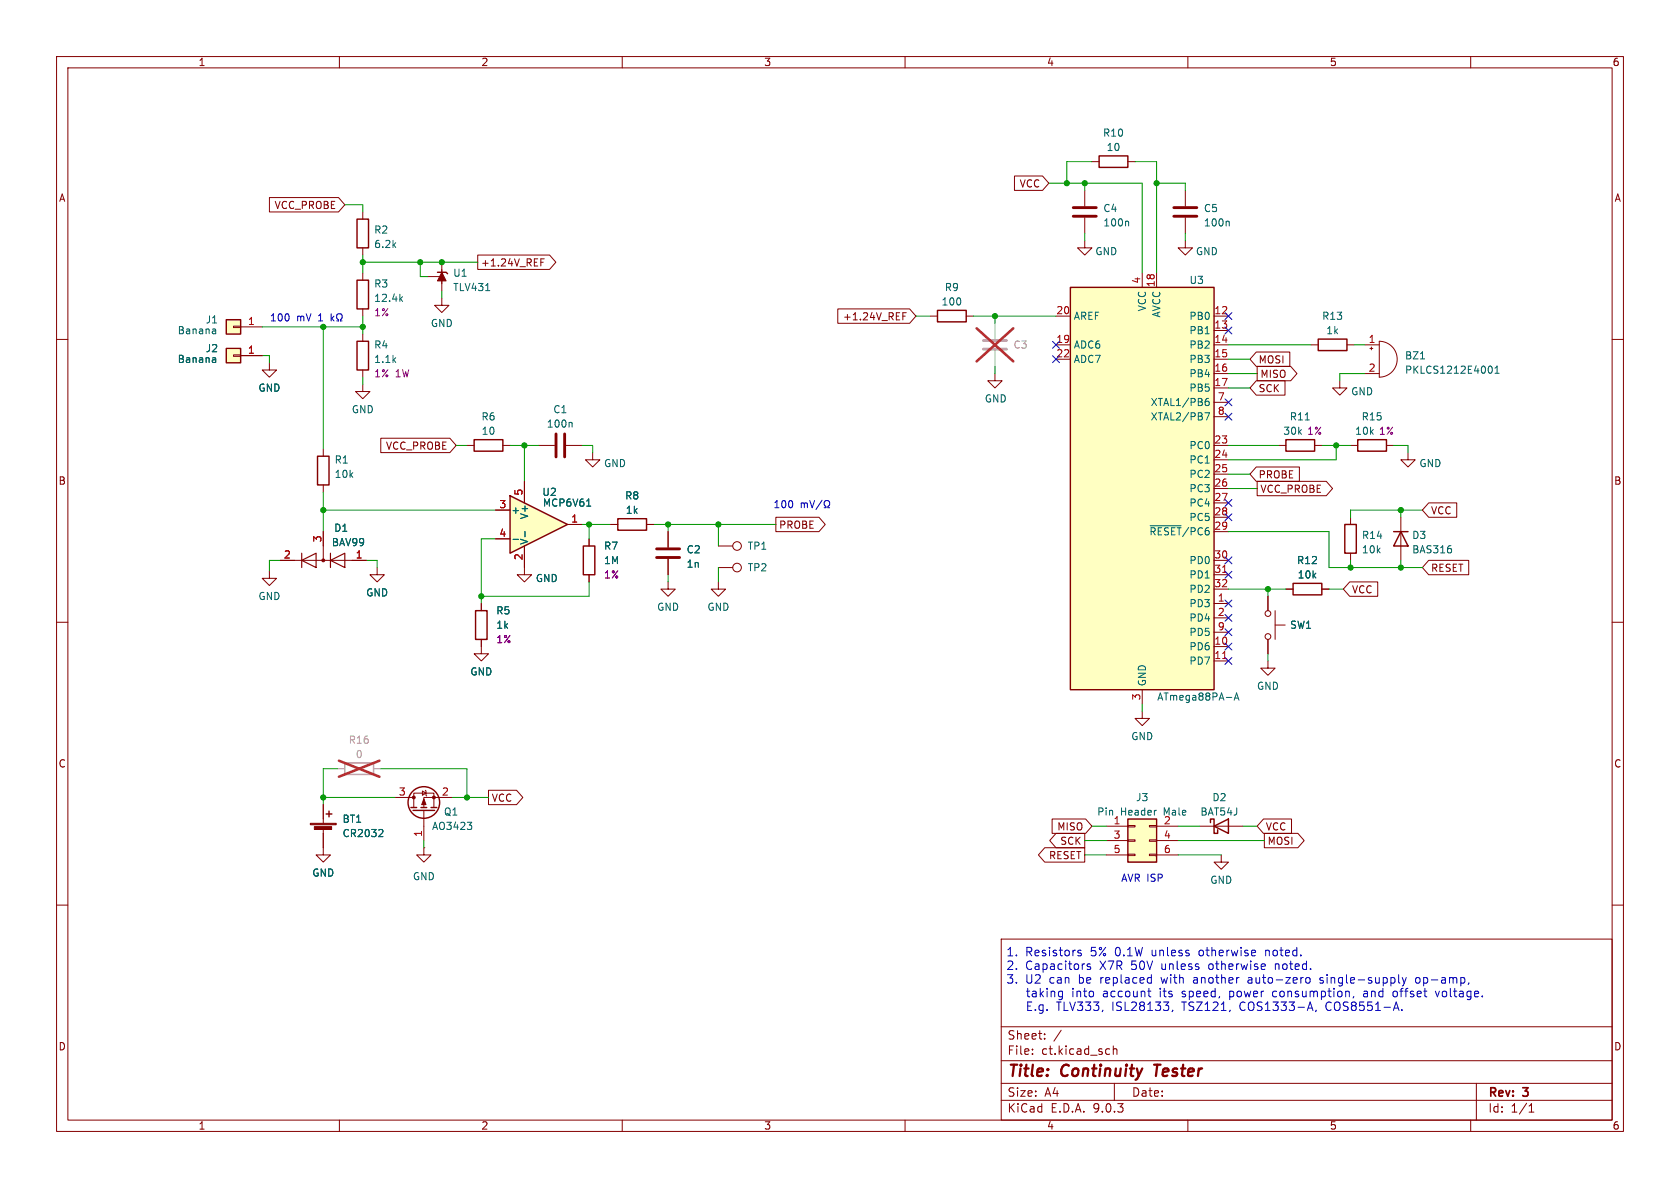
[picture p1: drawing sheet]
<svg xmlns="http://www.w3.org/2000/svg" width="297mm" height="210mm" viewBox="0 0 297 210" stroke-linecap="round" stroke-linejoin="round" font-family="sans-serif">
<g fill="none" stroke="#840000" stroke-width=".18">
<path d="M10 10h277v190h-277zM12 12h273v186h-273zM60 10v2M110 10v2M160 10v2M210 10v2M260 10v2M75.6 48.9h2.5M78.1 47.6v2.6M78.1 46.4v5M10 60h2M226.1 78.7h1.2"/>
<path d="M231.8 61h1.2M232.4 78.7h1.3M238.1 61h1.3M238.8 78.7h1.2M245.1 78.7h1.3M285 60h2M118.1 94v2.8M118.1 98.8v2.8M127 96.5h2.5M238.8 91.4v1.3M238.8 97.8v1.3M248.9 80v1.3h1.3l-1.3 1.3-1.3-1.3h1.3"/>
<path d="M10 110h2M118.1 102.9v1.2h1.3l-1.3 1.3-1.3-1.3h1.3M127 102.9v1.2h1.3l-1.3 1.3-1.3-1.3h1.3M127 100.3h2.5M224.2 116.8v1.3h1.2l-1.2 1.3-1.3-1.3h1.3M224.2 105.4v2.6M224.2 113v2.6M225.4 110.5h1.8M225.4 108v5M227.3 104.1h1.3M233.7 104.1h1.2M285 110h2"/>
<path d="M10 160h2M177 166h108v32h-108zM285 160h2M60 198v2M110 198v2M160 198v2M177 194.5h108M177 191.5h108M177 187.5h108M177 181.5h108M182.5 186.3v.1M182.5 185.5v.1"/>
<path d="M184.7 183.6v.1M184.7 182.8v.1M187.6 182.1l-1.3 2M196.8 184.9v1.5M196.8 185.5l.2-.1 .4 .1 .1 .9M197 191.5v3M210 198v2M260 198v2M261 191.5v6.5M270.3 196.6h.9M270.3 195.5l.4-.4v1.5"/>
<circle cx="130.3" cy="96.5" r=".76"/>
<circle cx="130.3" cy="100.3" r=".76"/>
<circle cx="224.2" cy="108.5" r=".51"/>
<circle cx="224.2" cy="112.5" r=".51"/>
</g>
<path d="M204 188.2h1.2M204.6 188.2l-.3 2" fill="none" stroke="#840000" stroke-width=".4"/>
<path d="M77.3 48.1h1.6l.2 .3M233 59.9h5.1v2.1h-5.1zM227.3 77.7h5.1v2.1h-5.1zM240 77.7h5.1v2.1h-5.1zM237.7 92.7h2.1v5.1h-2.1zM228.6 103.1h5.1v2.1h-5.1z" fill="none" stroke="#840000" stroke-width=".25"/>
<path d="M78.1 48.1l.8 1.6h-1.6z" fill="#840000" stroke="#840000" stroke-width=".18"/>
<path d="M85.9 51.4h.7M230.7 74.2h.8" fill="none" stroke="#006464" stroke-width=".18"/>
<path d="M116.1 97h4M116.1 98.6h4" fill="none" stroke="#840000" stroke-width=".51"/>
<path d="M90.2 87.6l10.1 5.1-10.1 5.1z" fill="#ffffc2"/>
<path d="M90.2 87.6l10.1 5.1-10.1 5.1z" fill="none" stroke="#840000" stroke-width=".25"/>
<path d="M87.6 90.2h2.6M87.6 95.3h2.6M92.7 96.5v5.1h1.3l-1.3 1.3-1.3-1.3h1.3M92.7 85.1v3.8M100.3 92.7h2.6" fill="none" stroke="#840000" stroke-width=".18"/>
<path d="M90.7 95.3h1M92.8 93.9v1M103.7 89.5h.7" fill="none" stroke="#006464" stroke-width=".18"/>
<path d="M189.2 50.8h25.4v71.1h-25.4z" fill="#ffffc2"/>
<path d="M165.7 54.9h5.1v2h-5.1zM189.2 50.8h25.4v71.1h-25.4zM56.1 80.6h2.1v5.1h-2.1zM103.1 96.5h2.1v5.1h-2.1zM109.2 91.7h5.1v2h-5.1z" fill="none" stroke="#840000" stroke-width=".25"/>
<g fill="none" stroke="#840000" stroke-width=".18">
<path d="M164.5 55.9h1.2M170.8 55.9h1.3M186.7 55.9h2.5M201.9 48.3v2.5M204.5 48.3v2.5M214.6 55.9h2.6M214.6 58.4h2.6M47.6 64.1v1.3h1.3l-1.3 1.3-1.2-1.3h1.2M57.1 79.4v1.2M186.7 61h2.5M186.7 63.5h2.5M214.6 61h2.6"/>
<path d="M214.6 63.5h2.6M214.6 66h2.6M214.6 68.6h2.6M214.6 71.1h2.6M214.6 73.7h2.6M214.6 78.7h2.6M57.1 85.7v1.3M104.1 95.3v1.2M104.8 80v1.3h-1.3l1.3 1.3 1.2-1.3h-1.2M107.9 92.7h1.3M114.3 92.7h1.3M214.6 81.3h2.6"/>
<path d="M214.6 83.8h2.6M214.6 86.4h2.6M214.6 88.9h2.6M214.6 91.4h2.6M214.6 94h2.6M214.6 99.1h2.6M104.1 101.6v1.3M214.6 101.6h2.6M214.6 104.1h2.6M214.6 106.7h2.6M214.6 109.2h2.6M214.6 111.8h2.6"/>
<path d="M214.6 114.3h2.6M214.6 116.8h2.6M201.9 121.9v2.6"/>
</g>
<path d="M213 73h.8l-.5 1.2M213.1 71l.4-.1 .3 .3-.1 .4-.4 .1-.2-.1M213.7 70.4l-.4 .1-.2 .2M203.3 92.9h5.5M218.2 123.8l.4-1.3 .4 1.3M218.3 123.4h.6" fill="none" stroke="#006464" stroke-width=".18"/>
<path d="M216.1 101.2h.8M216.1 116.4h.8" fill="none" stroke="#a90000" stroke-width=".18"/>
<path d="M40 56.5h2.5v2.6h-2.5z" fill="#ffffc2"/>
<path d="M40 56.5h2.5v2.6h-2.5z" fill="none" stroke="#840000" stroke-width=".25"/>
<path d="M41.3 57.7h1.2v.2h-1.2zM42.5 57.8h3.9" fill="none" stroke="#840000" stroke-width=".18"/>
<path d="M37.9 58.2l.2 .1v.7M38.1 58.9l-.4 .1M38.1 58.5h-.4" fill="none" stroke="#006464" stroke-width=".18"/>
<path d="M40 61.6h2.5v2.5h-2.5z" fill="#ffffc2"/>
<path d="M63.1 38.7h2.1v5.1h-2.1zM194.3 27.6h5.1v2h-5.1zM63.1 49.5h2.1v5.1h-2.1zM40 61.6h2.5v2.5h-2.5zM63.1 60.3h2.1v5.1h-2.1zM83.8 77.7h5.1v2.1h-5.1zM246.4 94h2.5M247.6 94l1.3 2.5h-2.5zM214 145.4v-.6h.6v2.5h.7v-.6M214.6 146.1l2.6-1.3v2.5z" fill="none" stroke="#840000" stroke-width=".25"/>
<g fill="none" stroke="#840000" stroke-width=".18">
<path d="M64.1 37.5v1.2M191.8 33.7v2.7M191.8 38.5v2.8M193 28.6h1.3M199.4 28.6h1.3M209.5 33.7v2.7M209.5 38.5v2.8M64.1 43.8v1.3M64.1 48.3v1.2M64.1 54.6v1.3M64.1 59.1v1.2M78.1 52.7v1.3h1.3l-1.3 1.2-1.3-1.2h1.3"/>
<path d="M191.8 42.5v1.3h1.2l-1.2 1.3-1.3-1.3h1.3M209.5 42.5v1.3h1.3l-1.3 1.3-1.2-1.3h1.2M41.3 62.7h1.2v.3h-1.2zM42.5 62.9h3.9M64.1 67.9v1.3h1.3l-1.3 1.3-1.2-1.3h1.2M64.1 65.4v1.3M82.5 78.7h1.3M88.9 78.7h1.3M95.2 78.7h2.8M100.1 78.7h2.8M236.9 67.3v1.3h1.2l-1.2 1.3-1.3-1.3h1.3M241.3 61h2.5"/>
<path d="M241.3 66h2.5M242.2 61.6h.5M242.4 61.3v.5M243.8 60.3a3.2 3.2 0 0 1 3.2 3.2 3.2 3.2 0 0 1-3.2 3.2zM247.6 91.4v7.7M74.9 149.9v1.2h1.3l-1.3 1.3-1.2-1.3h1.2M74.9 149.9h.1M212.1 146.1h7.6"/>
</g>
<g fill="none" stroke="#006464" stroke-width=".18">
<path d="M199.3 39.1l.2 .2v.6M217.1 39.1l.2 .2v.6M70.8 52.8l.4 .5M71.2 52.4l-.5 .5M37.9 63.2l.2 .2v.7M38.1 64l-.4 .1M38.1 63.5l-.4 .1M101 74.7l.1 .1v.7M251.1 63.4h.7M263.4 64.7a.68 .68 0 0 1 .4 .6 .68 .68 0 0 1-.4 .7M264.3 66h.7M264.3 65.1l.4-.4v1.3"/>
<path d="M256.6 97.1v.5"/>
</g>
<path d="M189.7 36.7h4.1M189.7 38.2h4.1M207.5 36.7h4.1M207.5 38.2h4.1M98.3 76.7v4.1M99.8 76.7v4.1" fill="none" stroke="#840000" stroke-width=".51"/>
<path d="M173.9 60.2h4M173.9 61.7h4" fill="none" stroke="#a1a1a1" stroke-width=".51"/>
<path d="M175.9 57.2v2.7M175.9 62v2.8M59.7 135.9h1.3M66 135.9h1.3" fill="none" stroke="#a1a1a1" stroke-width=".18"/>
<path d="M172.7 58l6.4 5.9M179.1 58l-6.4 5.9M59.9 134.5l7.2 2.8M67.1 134.5l-7.2 2.8" fill="none" stroke="#e12e31" stroke-width=".46"/>
<path d="M61 134.9h5v2h-5z" fill="none" stroke="#a1a1a1" stroke-width=".25"/>
<path d="M199.4 144.8h5.1v7.6h-5.1z" fill="#ffffc2"/>
<g fill="none" stroke="#840000" stroke-width=".25">
<path d="M84.1 108h2v5h-2zM57.7 143.9h1M58.2 143.4v1M72.6 142.7h1.1M73 143.3h3.8M74.4 142.7h1M76.2 142.7h1M199.4 144.8h5.1v7.6h-5.1z"/>
<circle cx="74.9" cy="141.9" r="2.79"/>
</g>
<g fill="none" stroke="#840000" stroke-width=".18">
<path d="M47.6 34.9h12.2l1.2 1.3-1.2 1.3h-12.2zM179.3 31.1h5l1.1 1.3-1.1 1.3h-5zM84.5 45.1h12.7l1.1 1.3-1.1 1.2h-12.7zM95.6 46.4h.4M95.6 45.8h.6M148.1 54.6h12.7l1.1 1.3-1.1 1.3h-12.7zM159.6 55.9h.4M159.6 55.3h.6M42.5 62.9h3.9M67.3 77.5h12.2l1.1 1.2-1.1 1.3h-12.2zM175.9 66v1.3h1.3l-1.3 1.3-1.3-1.3h1.3M222.1 62.2h5.9v2.6h-5.9l-1.1-1.3z"/>
<path d="M222.1 67.3h5.1v2.6h-5.1l-1.1-1.3zM222.2 64.8h6l1.1 1.2-1.1 1.3h-6zM49.5 99.1h15.3M57.1 94v5.1M87.6 90.2h2.6M87.6 95.3h2.6M92.7 85.1v3.8M92.7 96.5v3.8M100.3 92.7h2.6M104.1 95.3v1.2M107.9 92.7h1.3M114.3 92.7h1.3"/>
<path d="M118.1 94v2.8M118.1 98.8v2.8M137.2 91.4h7.6l1.1 1.3-1.1 1.3h-7.6zM222.1 82.5h7.6v2.6h-7.6l-1.1-1.3zM222.2 85.1h12.3l1.1 1.3-1.1 1.2h-12.3zM252.6 88.9h4.9v2.5h-4.9l-1.1-1.2zM252.6 99.1h7.1v2.5h-7.1l-1.1-1.3zM47.6 101v1.2h1.3l-1.3 1.3-1.2-1.3h1.2M66.7 100.3v1.3h1.2l-1.2 1.3-1.3-1.3h1.3M85.1 113v2.6h1.3l-1.3 1.2-1.3-1.2h1.3M85.1 106.7v1.3M104.1 101.6v1.3"/>
<path d="M224.2 105.4v2.6M224.2 113v2.6M227.3 104.1h1.3M233.7 104.1h1.2M238.6 102.9h5v2.5h-5l-1.1-1.3zM74.7 139.8l.6 .4-.6 .4zM75.2 139.7l.1 .1v.8l.1 .1M86.4 139.7h4.9l1.1 1.3-1.1 1.2h-4.9zM201.9 125.7v1.3h1.3l-1.3 1.3-1.2-1.3h1.2M57.1 146.6v4.5h1.3l-1.3 1.3-1.2-1.3h1.2M57.1 142.2v3.3M69.8 141h3.4"/>
<path d="M73.2 142.7v-2.5h3.5v2.5M74.9 143.3v5.3M80 141h-5.1v1.7M184.7 149.9h7.1v2.5h-7.1l-1.1-1.3zM186 144.8h5.9l1.1 1.3-1.1 1.2h-5.9zM186.7 147.3h5.1v2.6h-5.1l-1.1-1.3zM195.6 146.1h3.8M195.6 148.6h3.8M195.6 151.1h3.8M199.4 145.9h1.3v.3h-1.3zM199.4 148.5h1.3v.2h-1.3zM199.4 151h1.3v.3h-1.3z"/>
<path d="M203.2 145.9h1.3v.3h-1.3zM203.2 148.5h1.3v.2h-1.3zM203.2 151h1.3v.3h-1.3zM204.5 146.1h3.8M204.5 148.6h3.8M204.5 151.1h3.8M215.9 151.1v1.3h1.3l-1.3 1.3-1.3-1.3h1.3M223.4 144.8h4.9v2.5h-4.9l-1.2-1.2zM223.5 147.3h6l1.1 1.3-1.1 1.3h-6z"/>
</g>
<g fill="#840000" stroke="#840000" stroke-width=".18">
<path d="M54.9 145.5h4.5v.3h-4.5z"/>
<path d="M55.6 146.1h3v.5h-3z"/>
<path d="M74.9 141.2l.4 1h-.8z"/>
<circle cx="57.1" cy="99.1" r=".25"/>
<circle cx="73.2" cy="141" r=".25"/>
<circle cx="76.7" cy="141" r=".25"/>
</g>
<path d="M37.9 63.2l.2 .2v.7M38.1 64l-.4 .1M38.1 63.5l-.4 .1M90.7 95.3h1M92.8 93.9v1M103.7 89.5h.7M67.5 146.6l.2 .3-.1 .3-.7 .7h.8M82.6 145.4h.8l-.4 .4M83.3 145.9l.1 .2-.1 .5" fill="none" stroke="#006464" stroke-width=".18"/>
<path d="M53.3 99.1l2.6-1.3v2.5zM53.3 97.8v2.5M58.4 99.1l2.6-1.3v2.5zM58.4 97.8v2.5" fill="none" stroke="#840000" stroke-width=".2"/>
<g fill="none" stroke="#009600" stroke-width=".18">
<path d="M61 36.2h3.1v1.3M185.4 32.4h16.5v15.9M191.8 32.4v1.3M193 28.6h-4.4v3.8M200.7 28.6h3.8v19.7M204.5 32.4h5v1.3M46.4 57.8h17.7M57.1 57.8v21.6M64.1 45.1v3.2M64.1 55.9v3.2M64.1 46.4h20.4M74.3 46.4v2.5h1.3"/>
<path d="M78.1 51.4v1.3M161.9 55.9h2.6M172.1 55.9h14.6M175.9 55.9v1.3M191.8 41.3v1.2M209.5 41.3v1.2M46.4 62.9h1.2v1.2M64.1 66.7v1.2M80.6 78.7h1.9M90.2 78.7h5M92.7 78.7v6.4M102.9 78.7h1.9v1.3"/>
<path d="M175.9 64.8v1.2M217.2 78.7h8.9M217.2 68.6h3.8M217.2 66h5M217.2 63.5h3.8M217.2 61h14.6M233.7 78.7h5.1M236.2 78.7v2.6h-19M239.4 61h1.9M241.3 66h-4.4v1.3M246.4 78.7h2.5v1.3M49.5 99.1h-1.9v1.9"/>
<path d="M57.1 87v7M57.1 90.2h30.5M64.8 99.1h1.9v1.2M87.6 95.3h-2.5v11.4M102.9 92.7h5M104.1 92.7v2.6M115.6 92.7h21.6M118.1 92.7v1.3M127 92.7v3.8M217.2 94h17.7v6.3h16.6M217.2 86.4h5M217.2 83.8h3.8"/>
<path d="M238.8 99.1v1.2M247.6 90.2v1.2M247.6 99.1v1.2M251.5 90.2h-12.7v1.2M104.1 102.9v2.5h-19M118.1 101.6v1.3M127 100.3v2.6M217.2 104.1h10.1M224.2 104.1v1.3M224.2 115.6v1.2M234.9 104.1h2.6M59.7 135.9h-2.6v6.3"/>
<path d="M67.3 135.9h15.2v5.1M201.9 124.5v1.2M57.1 141h12.7M74.9 148.6v1.3M80 141h6.4M191.8 151.1h3.8M191.8 148.6h3.8M193 146.1h2.6M208.3 151.1h7.6M208.3 146.1h3.8M208.3 148.6h15.2M219.7 146.1h2.5"/>
</g>
<g fill="none" stroke="#000084" stroke-width=".18">
<path d="M216.6 57.8l1.2 1.2M216.6 55.3l1.2 1.2M217.8 57.8l-1.2 1.2M217.8 55.3l-1.2 1.2M186.1 62.9l1.2 1.2M186.1 60.4l1.2 1.2M187.3 62.9l-1.2 1.2M187.3 60.4l-1.2 1.2M216.6 70.5l1.2 1.2M216.6 73.1l1.2 1.2M217.8 70.5l-1.2 1.2M217.8 73.1l-1.2 1.2"/>
<path d="M216.6 88.3l1.2 1.2M216.6 90.8l1.2 1.2M216.6 98.5l1.2 1.2M217.8 88.3l-1.2 1.2M217.8 90.8l-1.2 1.2M217.8 98.5l-1.2 1.2M216.6 113.7l1.2 1.2M216.6 108.6l1.2 1.2M216.6 106.1l1.2 1.2M216.6 101l1.2 1.2M216.6 111.2l1.2 1.2M216.6 116.2l1.2 1.2"/>
<path d="M217.8 113.7l-1.2 1.2M217.8 108.6l-1.2 1.2M217.8 106.1l-1.2 1.2M217.8 101l-1.2 1.2M217.8 111.2l-1.2 1.2M217.8 116.2l-1.2 1.2"/>
</g>
<g fill="none" stroke="#0000c2" stroke-width=".18">
<path d="M58.6 55.5v1.2M58.7 56.3l.3 .4M59 55.9l-.4 .5M59.5 56.7h.3v-.2a.54 .54 0 0 1-.3-.7 .54 .54 0 0 1 .8-.3 .58 .58 0 0 1-.1 1v.2h.3M141.7 88.9v.9M141.7 89l.3-.1 .2 .2M142.2 89.1l.2-.2 .3 .1v.8M142.2 89.1v.7M143.2 88.5l.4 1.3 .4-1.3M145.3 88.4l-1 1.7M145.7 89.8h.3v-.3a.54 .54 0 0 1-.3-.7 .54 .54 0 0 1 .8-.3 .58 .58 0 0 1-.1 1v.3h.3M190.5 168.3l.7 .4-.2 .3-.5-.1"/>
<path d="M191.1 168h-.3l-.3 .2M192.8 170.5l-.4-.1-.2 .2 .1 .2 .5 .2v.3h-.6M202.9 175.2h.6M203.3 176.2h.2M203.4 172.8l.1 .1M203.5 172.3v1.5M203.5 173.7l-.1 .1M207.3 178.6l-.1 .2M209 176.1l.1 .1M209 175.3v.3M217.4 176.1l.4 .1M217.4 175.2v1.5"/>
<path d="M217.8 175.2l-.4 .1M219.3 177.5l-.1 .5 .1 .4M220.7 173.3v.4M221.9 168l.1 .3-.7 .2M223.6 170.5l.1 .2-.7 .2M225.5 175.2l-.4 .1-.1 .2v.6l.5 .1M230.9 172.9l.2-.1 .4 .1 .1 .6-.1 .2-.4 .1-.2-.1zM232.7 178.6l-.2 .2M233.3 173.7l.5 .1M233.5 172.8l-.2 .2 .2 .3M234.5 177.5l-.1 .5 .3 .6M239.3 176.1l-.1 .3"/>
<path d="M241.1 175.3h.6M241.6 175.6h-.3a.29 .29 0 0 0-.3 .3 .29 .29 0 0 0 .3 .3h.3M246.3 175.9l.2 .3 .5-.1M247 175.4l-.5-.2-.2 .3M247.3 172.3v1.3l.2 .2M247.8 178.5v.1M247.9 172.8l.4 1M248.3 173.8l-.2 .4M248.6 172.8l-.3 1M250.8 172.8l-.4 .1-.1 .2v.6l.5 .1M253.8 175.2l.3 1 .4-1M259.7 173.7l-.2 .3"/>
</g>
<g fill="#009600" stroke="#009600" stroke-width=".18">
<circle cx="247.6" cy="100.3" r=".46"/>
<circle cx="238.8" cy="100.3" r=".46"/>
<circle cx="224.2" cy="104.1" r=".46"/>
<circle cx="127" cy="92.7" r=".46"/>
<circle cx="188.6" cy="32.4" r=".46"/>
<circle cx="175.9" cy="55.9" r=".46"/>
<circle cx="236.2" cy="78.7" r=".46"/>
<circle cx="247.6" cy="90.2" r=".46"/>
<circle cx="74.3" cy="46.4" r=".46"/>
<circle cx="64.1" cy="57.8" r=".46"/>
<circle cx="64.1" cy="46.4" r=".46"/>
<circle cx="57.1" cy="57.8" r=".46"/>
<circle cx="204.5" cy="32.4" r=".46"/>
<circle cx="191.8" cy="32.4" r=".46"/>
<circle cx="92.7" cy="78.7" r=".46"/>
<circle cx="78.1" cy="46.4" r=".46"/>
<circle cx="104.1" cy="92.7" r=".46"/>
<circle cx="118.1" cy="92.7" r=".46"/>
<circle cx="57.1" cy="90.2" r=".46"/>
<circle cx="57.1" cy="141" r=".46"/>
<circle cx="82.5" cy="141" r=".46"/>
<circle cx="85.1" cy="105.4" r=".46"/>
</g>
<g font-size="2.8" fill="#840000">
<text x="178" y="190.9">Title:</text>
<text x="187.7" y="190.9">Continuity</text>
<text x="204.9" y="190.9">Tester</text>
</g>
<g font-size="2.1" fill="#0000c2">
<text x="177.8" y="169.2">1.</text>
<text x="177.8" y="171.6">2.</text>
<text x="177.8" y="174">3.</text>
<text x="181.2" y="169.2">Resistors</text>
<text x="181.2" y="171.6">Capacitors</text>
<text x="181.2" y="174">U2</text>
<text x="185.5" y="174">can</text>
<text x="190.8" y="174">be</text>
<text x="192.8" y="169.2">5% 0.1W</text>
<text x="194.5" y="171.6">X7R</text>
<text x="194.8" y="174">replaced</text>
<text x="200.1" y="171.6">50V</text>
<text x="203.9" y="169.2">unless</text>
<text x="205.6" y="171.6">unless</text>
<text x="205.7" y="174">with</text>
<text x="211.5" y="174">another</text>
<text x="212.4" y="169.2">otherwise</text>
<text x="214.1" y="171.6">otherwise</text>
<text x="221.3" y="174">auto-zero</text>
<text x="224.2" y="169.2">noted.</text>
<text x="226" y="171.6">noted.</text>
<text x="234.2" y="174">single-supply</text>
<text x="251.3" y="174">op-amp,</text>
<text x="181.7" y="176.4">taking</text>
<text x="181.7" y="178.8">E.g.</text>
<text x="187.1" y="178.8">TLV333,</text>
<text x="189.9" y="176.4">into</text>
<text x="195.4" y="176.4">account</text>
<text x="197.1" y="178.8">ISL28133,</text>
<text x="205.6" y="176.4">its</text>
<text x="209.6" y="178.8">TSZ121,</text>
<text x="209.7" y="176.4">speed,</text>
<text x="218.2" y="176.4">power</text>
<text x="219.9" y="178.8">COS1333-A,</text>
<text x="226" y="176.4">consumption,</text>
<text x="235.3" y="178.8">COS8551-A.</text>
<text x="242.2" y="176.4">and</text>
<text x="247.6" y="176.4">offset</text>
<text x="255.3" y="176.4">voltage.</text>
</g>
<g font-size="2.1" fill="#840000">
<text x="178" y="184">Sheet:</text>
<text x="178" y="186.7">File:</text>
<text x="184.1" y="186.7">ct.kicad_sch</text>
<text x="178" y="196.9">KiCad</text>
<text x="178" y="194.1">Size:</text>
<text x="184.7" y="194.1">A4</text>
<text x="185.7" y="196.9">E.D.A.</text>
<text x="193.3" y="196.9">9.0.3</text>
<text x="200" y="194.1">Date:</text>
<text x="263" y="194.3">Rev:</text>
<text x="263" y="196.9">Id:</text>
<text x="267.1" y="196.9">1/1</text>
<text x="269.4" y="194.3">3</text>
</g>
<g font-size="1.8" fill="#840000">
<text x="35" y="11.9">1</text>
<text x="85" y="11.9">2</text>
<text x="135" y="11.9">3</text>
<text x="185" y="11.9">4</text>
<text x="235" y="11.9">5</text>
<text x="285" y="11.9">6</text>
<text x="10.3" y="35.9">A</text>
<text x="180.2" y="33.3">VCC</text>
<text x="285.3" y="35.9">A</text>
<text x="48.4" y="37.1">VCC_PROBE</text>
<text x="84.9" y="47.3">+1.24V_REF</text>
<text x="148.9" y="56.8">+1.24V_REF</text>
<text x="222.4" y="64.5">MOSI</text>
<text x="222.4" y="69.5">SCK</text>
<text x="222.7" y="67">MISO</text>
<text x="68.1" y="79.7">VCC_PROBE</text>
<text x="10.3" y="85.9">B</text>
<text x="222.4" y="84.8">PROBE</text>
<text x="222.7" y="87.3">VCC_PROBE</text>
<text x="285.3" y="85.9">B</text>
<text x="137.6" y="93.7">PROBE</text>
<text x="252.9" y="91.1">VCC</text>
<text x="252.9" y="101.3">RESET</text>
<text x="238.9" y="105.1">VCC</text>
<text x="10.3" y="135.9">C</text>
<text x="285.3" y="135.9">C</text>
<text x="86.8" y="141.9">VCC</text>
<text x="186.8" y="147">MISO</text>
<text x="187.3" y="149.5">SCK</text>
<text x="223.7" y="147">VCC</text>
<text x="224" y="149.5">MOSI</text>
<text x="185.3" y="152.1">RESET</text>
<text x="10.3" y="185.9">D</text>
<text x="285.3" y="185.9">D</text>
<text x="35" y="199.9">1</text>
<text x="85" y="199.9">2</text>
<text x="135" y="199.9">3</text>
<text x="185" y="199.9">4</text>
<text x="235" y="199.9">5</text>
<text x="285" y="199.9">6</text>
</g>
<g font-size="1.8" fill="#006464">
<text x="194.9" y="24.4">R10</text>
<text x="195.5" y="26.9">10</text>
<text x="66" y="41.5">R2</text>
<text x="195" y="37.7">C4</text>
<text x="195" y="40.2">100n</text>
<text x="212.7" y="37.7">C5</text>
<text x="212.7" y="40.2">100n</text>
<text x="66" y="44">6.2k</text>
<text x="193.5" y="45.3">GND</text>
<text x="211.3" y="45.3">GND</text>
<text x="66" y="51">R3</text>
<text x="66" y="53.6">12.4k</text>
<text x="80" y="49.1">U1</text>
<text x="80" y="51.7">TLV431</text>
<text x="166.9" y="51.7">R9</text>
<text x="210.2" y="50.4">U3</text>
<text x="31.3" y="59.3">Banana</text>
<text x="36.3" y="57.4">J1</text>
<text x="76.1" y="58">GND</text>
<text x="166.4" y="54.2">100</text>
<text x="189.7" y="56.7">AREF</text>
<text x="202.8" y="55.1" transform="rotate(-90 202.8 55.1)">VCC</text>
<text x="205.3" y="56.2" transform="rotate(-90 205.3 56.2)">AVCC</text>
<text x="210.2" y="56.7">PB0</text>
<text x="210.2" y="59.3">PB1</text>
<text x="233.6" y="56.7">R13</text>
<text x="234.4" y="59.3">1k</text>
<text x="31.3" y="64.4">Banana</text>
<text x="36.3" y="62.5">J2</text>
<text x="66" y="61.8">R4</text>
<text x="66" y="64.4">1.1k</text>
<text x="189.7" y="61.8">ADC6</text>
<text x="189.7" y="64.4">ADC7</text>
<text x="210.2" y="61.8">PB2</text>
<text x="210.2" y="64.4">PB3</text>
<text x="248.3" y="63.7">BZ1</text>
<text x="45.6" y="69.4">GND</text>
<text x="174" y="71.3">GND</text>
<text x="203.3" y="72">XTAL1/PB6</text>
<text x="210.2" y="66.9">PB4</text>
<text x="210.2" y="69.4">PB5</text>
<text x="238.8" y="70.1">GND</text>
<text x="248.3" y="66.3">PKLCS1212E4001</text>
<text x="62.1" y="73.3">GND</text>
<text x="85" y="74.5">R6</text>
<text x="85" y="77.1">10</text>
<text x="96.6" y="75.8">100n</text>
<text x="97.7" y="73.3">C1</text>
<text x="203.3" y="74.5">XTAL2/PB7</text>
<text x="226.8" y="77.1">30k</text>
<text x="227.9" y="74.5">R11</text>
<text x="239.5" y="77.1">10k</text>
<text x="240.6" y="74.5">R15</text>
<text x="59.1" y="82.1">R1</text>
<text x="106.7" y="82.8">GND</text>
<text x="210.2" y="79.6">PC0</text>
<text x="210.2" y="82.1">PC1</text>
<text x="250.8" y="82.8">GND</text>
<text x="59.1" y="84.7">10k</text>
<text x="95.8" y="87.9">U2</text>
<text x="95.9" y="89.8">MCP6V61</text>
<text x="110.4" y="88.5">R8</text>
<text x="210.2" y="84.7">PC2</text>
<text x="210.2" y="87.2">PC3</text>
<text x="210.2" y="89.8">PC4</text>
<text x="59" y="94.2">D1</text>
<text x="90.3" y="91">+</text>
<text x="93.6" y="91.9" transform="rotate(-90 93.6 91.9)">V+</text>
<text x="110.5" y="91">1k</text>
<text x="203.1" y="94.8">~{RESET}/PC6</text>
<text x="210.2" y="92.3">PC5</text>
<text x="240.7" y="95.5">R14</text>
<text x="249.6" y="95.5">D3</text>
<text x="58.6" y="96.7">BAV99</text>
<text x="93.6" y="96.4" transform="rotate(-90 93.6 96.4)">V-</text>
<text x="106.7" y="97.4">R7</text>
<text x="106.7" y="99.9">1M</text>
<text x="121.3" y="98">C2</text>
<text x="121.3" y="100.6">1n</text>
<text x="132.1" y="101.2">TP2</text>
<text x="132.1" y="97.4">TP1</text>
<text x="210.2" y="99.9">PD0</text>
<text x="229.2" y="99.9">R12</text>
<text x="240.7" y="98">10k</text>
<text x="249.6" y="98">BAS316</text>
<text x="45.6" y="106.3">GND</text>
<text x="64.6" y="105.6">GND</text>
<text x="94.6" y="103.1">GND</text>
<text x="210.2" y="102.5">PD1</text>
<text x="210.2" y="105">PD2</text>
<text x="210.2" y="107.5">PD3</text>
<text x="229.3" y="102.5">10k</text>
<text x="87.6" y="108.8">R5</text>
<text x="87.6" y="111.4">1k</text>
<text x="116.1" y="108.2">GND</text>
<text x="125" y="108.2">GND</text>
<text x="210.2" y="110.1">PD4</text>
<text x="210.2" y="112.6">PD5</text>
<text x="228" y="111.4">SW1</text>
<text x="83.1" y="119.6">GND</text>
<text x="210.2" y="115.2">PD6</text>
<text x="210.2" y="117.7">PD7</text>
<text x="202.8" y="121.4" transform="rotate(-90 202.8 121.4)">GND</text>
<text x="204.5" y="124.1">ATmega88PA-A</text>
<text x="222.1" y="122.1">GND</text>
<text x="199.9" y="131">GND</text>
<text x="200.7" y="141.8">J3</text>
<text x="214.2" y="141.8">D2</text>
<text x="60.5" y="145.6">BT1</text>
<text x="60.5" y="148.2">CR2032</text>
<text x="76.3" y="146.9">AO3423</text>
<text x="78.4" y="144.4">Q1</text>
<text x="193.9" y="144.4">Pin</text>
<text x="198.1" y="144.4">Header</text>
<text x="205.8" y="144.4">Male</text>
<text x="212.1" y="144.4">BAT54J</text>
<text x="55.1" y="155.2">GND</text>
<text x="72.9" y="155.8">GND</text>
<text x="213.9" y="156.4">GND</text>
</g>
<g font-size="1.8" fill="#a90000">
<text x="201.7" y="50.2" transform="rotate(-90 201.7 50.2)">4</text>
<text x="204.2" y="50.8" transform="rotate(-90 204.2 50.8)">18</text>
<text x="43.7" y="57.5">1</text>
<text x="186.6" y="55.6">20</text>
<text x="214.6" y="55.6">12</text>
<text x="214.6" y="58.2">13</text>
<text x="43.7" y="62.6">1</text>
<text x="186.6" y="60.7">19</text>
<text x="186.6" y="63.2">22</text>
<text x="214.6" y="60.7">14</text>
<text x="214.6" y="63.2">15</text>
<text x="214.6" y="65.8">16</text>
<text x="241.9" y="60.7">1</text>
<text x="241.9" y="65.8">2</text>
<text x="214.6" y="68.3">17</text>
<text x="215.2" y="70.9">7</text>
<text x="215.2" y="73.4">8</text>
<text x="214.6" y="78.5">23</text>
<text x="214.6" y="81">24</text>
<text x="214.6" y="83.6">25</text>
<text x="88.2" y="89.9">3</text>
<text x="92.5" y="87.7" transform="rotate(-90 92.5 87.7)">5</text>
<text x="214.6" y="86.1">26</text>
<text x="214.6" y="88.6">27</text>
<text x="56.9" y="96" transform="rotate(-90 56.9 96)">3</text>
<text x="88.2" y="95">4</text>
<text x="100.9" y="92.5">1</text>
<text x="214.6" y="91.2">28</text>
<text x="214.6" y="93.7">29</text>
<text x="50.1" y="98.8">2</text>
<text x="62.8" y="98.8">1</text>
<text x="92.5" y="99.1" transform="rotate(-90 92.5 99.1)">2</text>
<text x="214.6" y="98.8">30</text>
<text x="214.6" y="101.3">31</text>
<text x="214.6" y="103.9">32</text>
<text x="215.2" y="106.4">1</text>
<text x="215.2" y="109">2</text>
<text x="215.2" y="111.5">9</text>
<text x="214.6" y="114">10</text>
<text x="214.6" y="116.6">11</text>
<text x="201.7" y="123.9" transform="rotate(-90 201.7 123.9)">3</text>
<text x="70.4" y="140.7">3</text>
<text x="78" y="140.7">2</text>
<text x="74.7" y="148" transform="rotate(-90 74.7 148)">1</text>
<text x="196.8" y="145.8">1</text>
<text x="196.8" y="148.3">3</text>
<text x="205.7" y="145.8">2</text>
<text x="205.7" y="148.3">4</text>
<text x="196.8" y="150.9">5</text>
<text x="205.7" y="150.9">6</text>
</g>
<g font-size="1.8" fill="#0000c2">
<text x="47.6" y="56.9">100</text>
<text x="52.4" y="56.9">mV</text>
<text x="56.4" y="56.9">1</text>
<text x="136.7" y="89.9">100</text>
<text x="198.1" y="156">AVR ISP</text>
</g>
<g font-size="1.8" fill="#840084">
<text x="66" y="56.1">1%</text>
<text x="66" y="66.9">1%</text>
<text x="69.9" y="66.9">1W</text>
<text x="231" y="77.1">1%</text>
<text x="243.7" y="77.1">1%</text>
<text x="106.7" y="102.5">1%</text>
<text x="87.6" y="113.9">1%</text>
</g>
<g font-size="1.8" fill="#989898">
<text x="179.1" y="61.8">C3</text>
<text x="61.6" y="131.7">R16</text>
<text x="62.8" y="134.2">0</text>
</g>
</svg>
